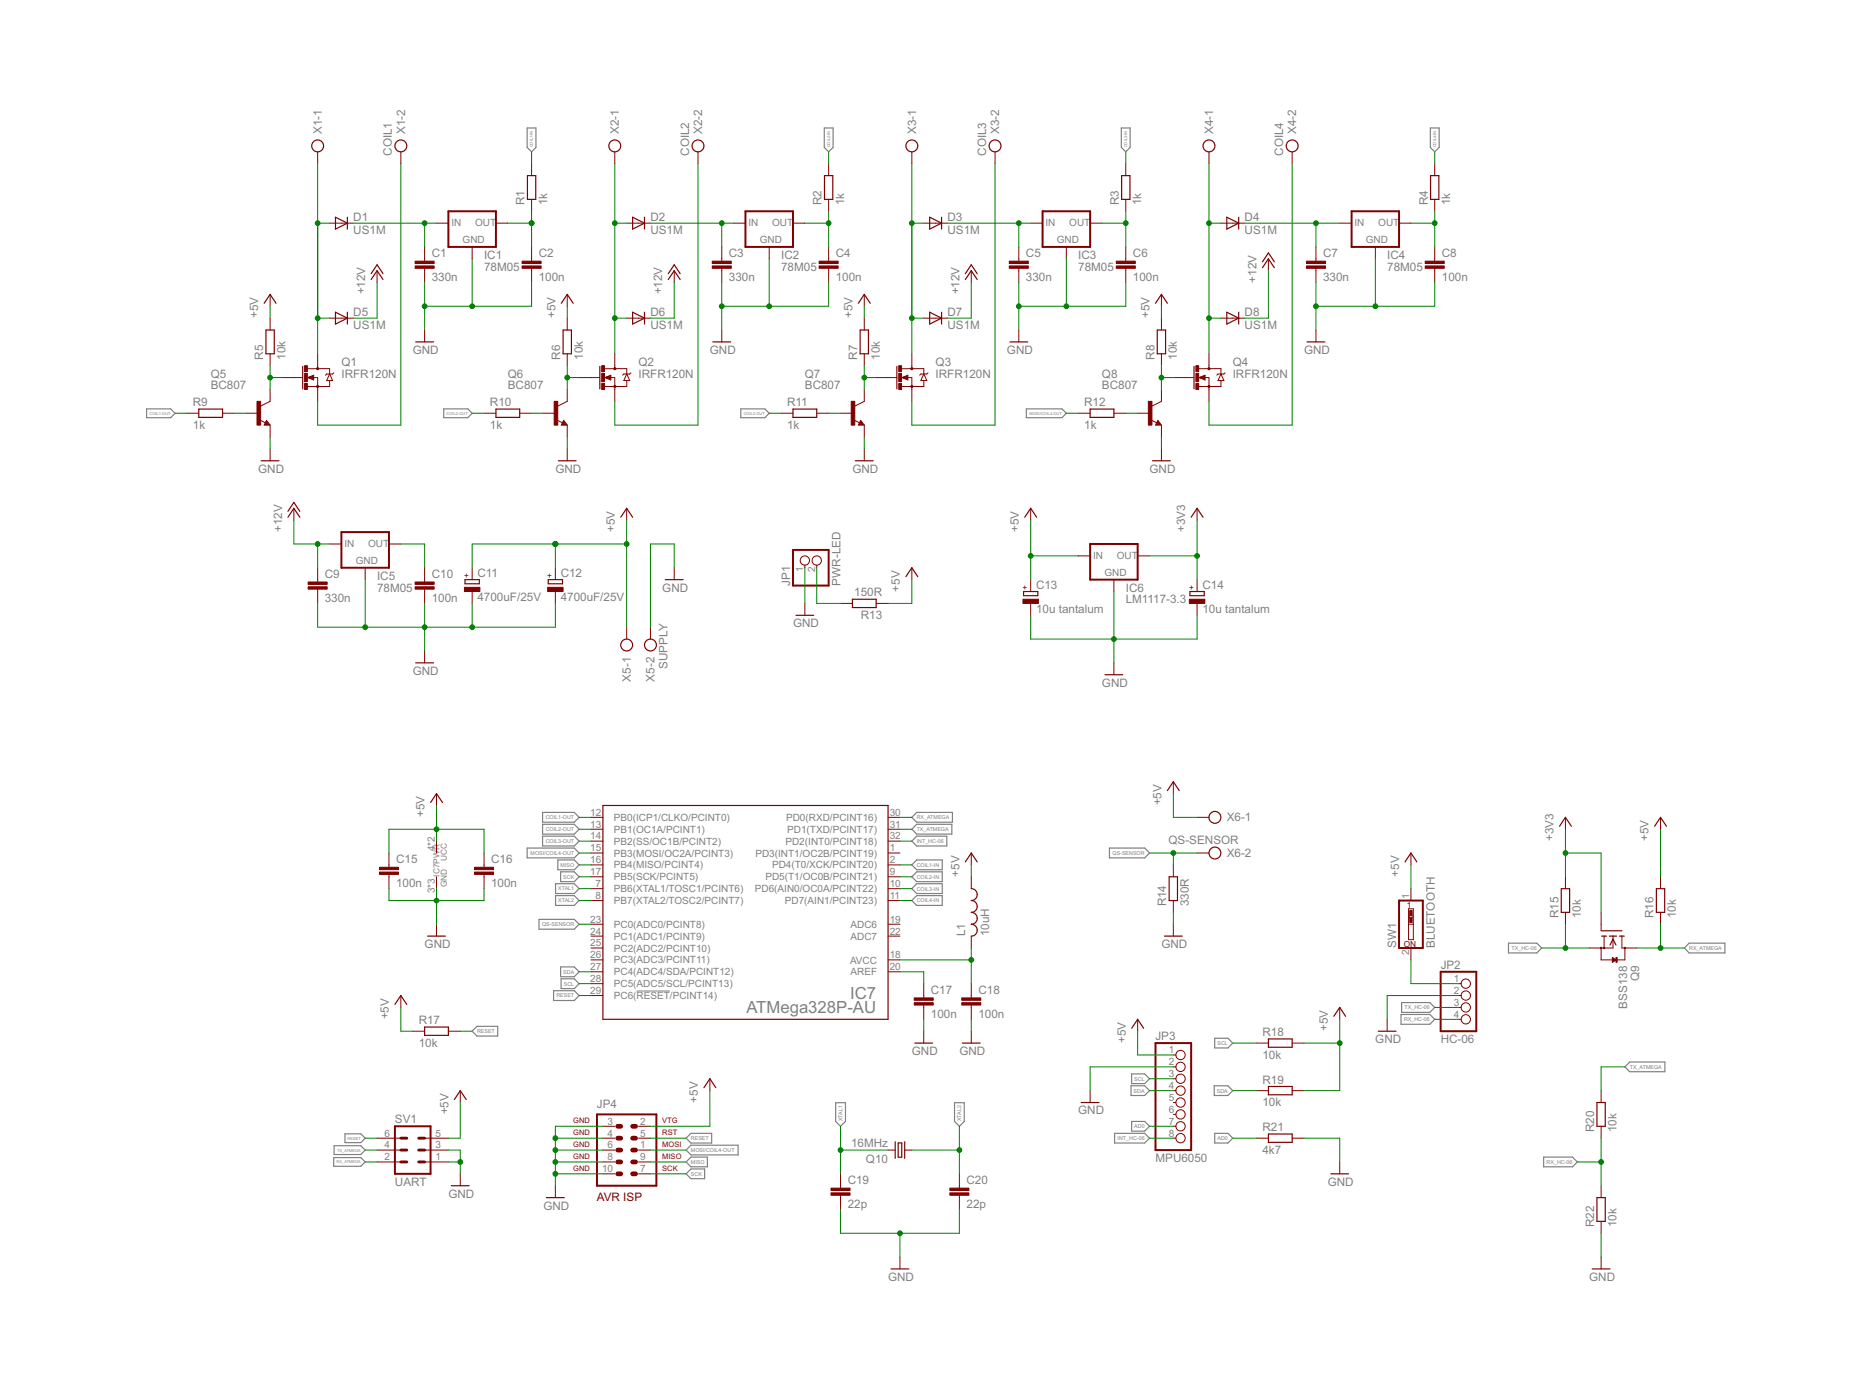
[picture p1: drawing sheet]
<svg xmlns="http://www.w3.org/2000/svg" width="400mm" height="297mm" viewBox="0 0 400 297" stroke-linecap="round" stroke-linejoin="round" font-family="sans-serif">
<path d="M136 211.8h7.2" fill="none" stroke="#808080" stroke-width=".21"/>
<g fill="none" stroke="#808080" stroke-width=".25">
<path d="M112.6 27.3h1.9v4.2l-.9 .9-1-.9zM176.1 27.3h1.9v4.2l-.9 .9-1-.9zM239.6 27.3h1.9v4.2l-.9 .9-1-.9zM305.7 27.3h1.9v4.2l-1 .9-.9-.9zM31.3 87.4h5.2l.9 .9-.9 1h-5.2zM94.8 87.4h5.2l.9 .9-.9 1h-5.2zM158.3 87.4h5.1l1 .9-1 1h-5.1zM219.3 87.4h7.6l1 .9-1 1h-7.6zM116 176.1h6.7l1.1 1.1-1.1 1h-6.7zM116 173.6h6.7l1.1 1.1-1.1 1h-6.7zM116 178.7h6.7l1.1 1-1.1 1.1h-6.7zM195.9 176.1h7.5v2.1h-7.5l-1-1z"/>
<path d="M195.9 173.6h7.6v2.1h-7.6l-1-1zM195.9 178.7h6.4v2.1h-6.4l-1-1.1zM112.6 181.2h10.1l1.1 1.1-1.1 1h-10.1zM115.2 196.5h7.5l1.1 1-1.1 1.1h-7.5zM118.7 188.8h4l1.1 1.1-1.1 1h-4zM118.7 191.4h4l1.1 1-1.1 1.1h-4zM119.2 183.8h3.5l1.1 1-1.1 1.1h-3.5zM119.8 186.3h2.9l1.1 1.1-1.1 1h-2.9zM195.9 183.8h5.5v2.1h-5.5l-1-1.1zM195.9 186.3h5.5v2.1h-5.5l-1-1zM195.9 188.8h5.5v2.1h-5.5l-1-1zM195.9 191.4h5.5v2.1h-5.5l-1-1.1z"/>
<path d="M237.1 181.2h7.5l1.1 1.1-1.1 1h-7.5zM118.3 211.7h4.4l1.1 1-1.1 1.1h-4.4zM119.8 206.6h2.9l1.1 1.1-1.1 1h-2.9zM119.9 209.2h2.8l1.1 1-1.1 1.1h-2.8zM299.4 216.8h6.2l1 1-1 1.1h-6.2zM299.5 214.2h6.1l1 1.1-1 1h-6.1zM322.4 201.5h6l1.1 1.1-1.1 1h-6zM359.9 202.6l1.1-1.1h7.6v2.1h-7.6zM100.9 220.4l1-1.1h4.5v2.1h-4.5zM178.6 235.6h2.1v4l-1.1 1.1-1-1.1zM204 235.6h2.1v4l-1.1 1.1-1-1.1zM241.7 232h2.9l1.1 1.1-1.1 1h-2.9z"/>
<path d="M241.8 239.6h2.8l1.1 1.1-1.1 1h-2.8zM241.8 229.5h2.8l1.1 1-1.1 1.1h-2.8zM259.5 232h2.9l1 1.1-1 1h-2.9zM259.6 221.9h2.8l1 1-1 1h-2.8zM347.2 228l1.1-1.1h7.5v2.1h-7.5zM71.3 247.4h5.8l.9 .9-.9 .9h-5.8zM71.4 244.8h5.7l.9 1-.9 .9h-5.7zM73.7 242.3h3.4l.9 .9-.9 1h-3.4zM146.6 243.2l1.1-1h4.4v2.1h-4.4zM146.6 245.8l1.1-1.1h10v2.1h-10zM146.6 248.3l1.1-1h3.5v2h-3.5zM146.6 250.8l1.1-1h2.9v2.1h-2.9z"/>
<path d="M238.2 242.2h6.4l1.1 1-1.1 1.1h-6.4zM259.6 242.2h2.8l1 1-1 1.1h-2.8zM329.9 247.3h6.1l1.1 1-1.1 1h-6.1z"/>
</g>
<g fill="none" stroke="#800000" stroke-width=".25">
<path d="M112.7 37.5h1.8v5.1h-1.8zM176.2 37.5h1.8v5.1h-1.8zM239.7 37.5h1.8v5.1h-1.8zM305.7 37.5h1.8v5.1h-1.8zM71.7 46.4l2.5 1.3-2.5 1.3zM74.2 46.4v2.6M79.3 59.7l1.3-1.9 1.3 1.9M79.3 58.5l1.3-1.9 1.3 1.9M135.2 46.4l2.5 1.3-2.5 1.3zM137.7 46.4v2.6M142.8 59.7l1.3-1.9 1.3 1.9M142.8 58.5l1.3-1.9 1.3 1.9"/>
<path d="M198.7 46.4l2.5 1.3-2.5 1.3zM201.2 46.4v2.6M206.3 59.7l1.3-1.9 1.2 1.9M206.3 58.5l1.3-1.9 1.2 1.9M262.2 46.4l2.5 1.3-2.5 1.3zM264.7 46.4v2.6M269.8 57.2l1.3-1.9 1.2 1.9M269.8 55.9l1.3-1.9 1.2 1.9M56.5 64.8l1.2-1.9 1.3 1.9M56.8 70.5h1.8v5.1h-1.8zM64.7 78.3v4.8M71.7 66.7l2.5 1.3-2.5 1.3z"/>
<path d="M74.2 66.7v2.6M88.8 73.1h3.8M120 64.8l1.2-1.9 1.3 1.9M120.3 70.5h1.8v5.1h-1.8zM128.2 78.3v4.8M135.2 66.7l2.5 1.3-2.5 1.3zM137.7 66.7v2.6M152.3 73.1h3.8M183.4 64.8l1.3-1.9 1.3 1.9M183.8 70.5h1.8v5.1h-1.8zM191.7 78.3v4.8M198.7 66.7l2.5 1.3-2.5 1.3z"/>
<path d="M201.2 66.7v2.6M215.8 73.1h3.8M246.9 64.8l1.3-1.9 1.3 1.9M247.3 70.5h1.8v5.1h-1.8zM255.2 78.3v4.8M262.2 66.7l2.5 1.3-2.5 1.3zM264.7 66.7v2.6M279.3 73.1h3.8M42.5 87.4h5.1v1.8h-5.1zM55.8 98.5h3.8M57 90.3l.1 .3h-.4l.3-.5 .5 .6h-.8M106 87.4h5.1v1.8h-5.1z"/>
<path d="M119.3 98.5h3.8M120.5 90.3l.1 .3h-.4l.3-.5 .5 .6h-.8M169.5 87.4h5v1.8h-5zM182.8 98.5h3.8M183.9 90.3l.2 .3h-.4l.2-.5 .5 .6h-.7M233 87.4h5v1.8h-5zM246.3 98.5h3.8M247.4 90.3l.2 .3h-.4l.2-.5 .5 .6h-.7M61.5 110.5l1.3-1.9 1.3 1.9M61.5 109.3l1.3-1.9 1.3 1.9M132.7 110.5l1.2-1.9 1.3 1.9M219 110.5l1.3-1.9 1.2 1.9"/>
<path d="M254.6 110.5l1.2-1.9 1.3 1.9M99.4 123.9h3v.9h-3zM117.2 123.9h3v.9h-3zM142.2 123.9h3.8M170.1 131.5h3.8M182.2 128.1h5v1.7h-5zM193.6 123.2l1.3-1.9 1.2 1.9M218.7 126.4h3.1v.9h-3.1zM254.3 126.4h3v.9h-3zM88.8 141.6h3.8M236.1 144.2h3.8M92 171.5l1.3-1.9 1.3 1.9"/>
<path d="M128.8 172.1h61v45.7h-61zM249.5 169l1.2-2 1.3 2M333.3 176.6l1.2-1.9 1.3 1.9M353.6 176.6l1.3-1.9 1.2 1.9M206.3 184.2l1.3-1.9 1.2 1.9M207.6 189.9a1.27 1.27 0 0 1 1.2 1.3 1.27 1.27 0 0 1-1.2 1.2 1.26 1.26 0 0 1 1.2 1.3 1.26 1.26 0 0 1-1.2 1.3 1.27 1.27 0 0 1 1.2 1.2 1.27 1.27 0 0 1-1.2 1.3 1.27 1.27 0 0 1 1.2 1.3 1.27 1.27 0 0 1-1.2 1.2M249.9 187.4h1.7v5h-1.7zM300.2 184.2l1.3-1.9 1.3 1.9M333.7 189.9h1.7v5.1h-1.7zM342.2 198.9h4.4M354 189.9h1.7v5.1h-1.7zM84.4 214.7l1.3-2 1.2 2"/>
<path d="M90.7 219.5h5.1v1.8h-5.1zM91.4 200h3.8M241.9 219.7l1.2-1.9 1.3 1.9M248.8 200h3.8M285 217.2l1.3-1.9 1.3 1.9M342.3 200h1M343.9 200h1.6M344.1 202l.6-1.3 .6 1.3M346.1 200h1M97.1 235l1.3-1.9 1.2 1.9M150.4 232.4l1.3-1.9 1.3 1.9M195.5 222.9h3.8"/>
<path d="M205.7 222.9h3.8M231.1 235.6h3.8M271.1 222h5v1.8h-5zM271.1 232.2h5v1.8h-5zM294.5 220.4h3.8M341.3 235.6h1.7v5.1h-1.7zM96.5 253.4h3.8M116.8 255.9h3.8M191.3 244v3.5M191.9 244.2h.8v3.1h-.8zM193.3 244v3.5M271.1 242.3h5v1.8h-5z"/>
<path d="M284.4 250.8h3.8M341.3 255.9h1.7v5.1h-1.7zM190.4 271.2h3.8M340.3 271.2h3.8"/>
<circle cx="67.9" cy="31.2" r="1.27"/>
<circle cx="85.7" cy="31.2" r="1.27"/>
<circle cx="131.4" cy="31.2" r="1.27"/>
<circle cx="149.2" cy="31.2" r="1.27"/>
<circle cx="194.9" cy="31.2" r="1.27"/>
<circle cx="212.6" cy="31.2" r="1.27"/>
<circle cx="258.4" cy="31.2" r="1.27"/>
<circle cx="276.1" cy="31.2" r="1.27"/>
<circle cx="133.9" cy="137.8" r="1.27"/>
<circle cx="139" cy="137.8" r="1.27"/>
<circle cx="259.6" cy="174.7" r="1.27"/>
<circle cx="259.6" cy="182.3" r="1.27"/>
<circle cx="342.2" cy="202.6" r=".13"/>
<circle cx="342.8" cy="202.6" r=".13"/>
<circle cx="347.2" cy="202.6" r=".13"/>
</g>
<g fill="none" stroke="#800000" stroke-width=".21">
<path d="M67.9 32.4v2.6M85.7 32.4v2.6M113.6 35v2.5M131.4 32.4v2.6M149.2 32.4v2.6M177.1 35v2.5M194.9 32.4v2.6M212.6 32.4v2.6M240.6 35v2.5M258.4 32.4v2.6M276.1 32.4v2.6M306.6 35v2.5"/>
<path d="M70.4 47.7h5.1M80.6 57.8v2.6M90.7 52.8v3M90.7 57.3v3.1M93.3 47.7h2.5M100.9 52.8v2.5M106 47.7h2.5M113.6 42.6v2.5M113.6 52.8v3M113.6 57.3v3.1M133.9 47.7h5.1M144.1 57.8v2.6"/>
<path d="M154.2 52.8v3M154.2 57.3v3.1M156.8 47.7h2.5M164.4 52.8v2.5M169.5 47.7h2.5M177.1 42.6v2.5M177.1 52.8v3M177.1 57.3v3.1M197.4 47.7h5.1M207.6 57.8v2.6M217.7 52.8v3M217.7 57.3v3.1"/>
<path d="M220.3 47.7h2.5M227.9 52.8v2.5M233 47.7h2.5M240.6 42.6v2.5M240.6 52.8v3M240.6 57.3v3.1M260.9 47.7h5.1M271.1 55.3v2.5M281.2 52.8v3M281.2 57.3v3.1M286.3 47.7h2.5M293.9 52.8v2.5"/>
<path d="M299 47.7h2.5M306.6 42.6v2.5M306.6 52.8v3M306.6 57.3v3.1M57.7 62.9v2.5M57.7 68v2.5M57.7 75.6v2.5M67.9 75.6v3.2M67.9 78.8h-2.3M67.9 78.8h2.5v1.1M70.4 68h5.1M70.4 79.9l.7 1.4h-1.3z"/>
<path d="M71.3 79.7l-.2 .2h-1.3l-.2 .3M90.7 70.5v2.6M121.2 62.9v2.5M121.2 68v2.5M121.2 75.6v2.5M131.4 78.8h2.5v1.1M131.4 75.6v3.2M131.4 78.8h-2.3M133.9 68h5.1M133.9 79.9l.7 1.4h-1.3zM134.8 79.7l-.2 .2h-1.3l-.2 .3M154.2 70.5v2.6"/>
<path d="M184.7 62.9v2.5M184.7 68v2.5M184.7 75.6v2.5M194.9 75.6v3.2M194.9 78.8h2.5v1.1M194.9 78.8h-2.3M197.4 68h5.1M197.4 79.9l.7 1.4h-1.3zM198.3 79.7l-.2 .2h-1.3l-.3 .3M217.7 70.5v2.6M248.2 62.9v2.5M248.2 68v2.5"/>
<path d="M248.2 75.6v2.5M258.4 75.6v3.2M258.4 78.8h2.5v1.1M258.4 78.8h-2.3M260.9 68h5.1M260.9 79.9l.7 1.4h-1.3zM261.8 79.7l-.2 .2h-1.3l-.3 .3M281.2 70.5v2.6M39.9 88.3h2.6M47.6 88.3h2.5M52.6 88.3h2.6M55.5 89.7l1.2 .7"/>
<path d="M57 89.8l.7 1h-1.2zM57.7 83.2v2.6l-2 1M57.7 90.8v2.6M57.7 95.9v2.6M60.3 80.7h4.4M65.8 80.7l1.2-.5v1zM66.9 80.7h1M67.9 80.7v5.1M70.4 81.4v1.2h-4.8M103.4 88.3h2.6M111.1 88.3h2.5M116.1 88.3h2.6"/>
<path d="M119 89.7l1.2 .7M120.5 89.8l.7 1h-1.2zM121.2 83.2v2.6l-2 1M121.2 90.8v2.6M121.2 95.9v2.6M123.8 80.7h4.3M129.3 80.7l1.2-.5v1zM130.4 80.7h1M131.4 80.7v5.1M133.9 81.4v1.2h-4.8M166.9 88.3h2.6M174.5 88.3h2.6"/>
<path d="M179.6 88.3h2.6M182.5 89.7l1.2 .7M183.9 89.8l.8 1h-1.3zM184.7 83.2v2.6l-2 1M184.7 90.8v2.6M184.7 95.9v2.6M187.2 80.7h4.4M192.7 80.7l1.3-.5v1zM193.9 80.7h1M194.9 80.7v5.1M197.4 81.4v1.2h-4.9M230.4 88.3h2.6"/>
<path d="M238 88.3h2.6M243.1 88.3h2.6M246 89.7l1.2 .7M247.4 89.8l.8 1h-1.3zM248.2 83.2v2.6l-2 1M248.2 90.8v2.6M248.2 95.9v2.6M250.7 80.7h4.4M256.2 80.7l1.3-.5v1zM257.4 80.7h.9M258.4 80.7v5.1M260.9 81.4v1.2h-4.9"/>
<path d="M62.8 108.6v2.6M70.4 116.2h2.6M83.1 116.2h2.6M133.9 108.6v2.6M220.3 108.6v2.6M230.4 118.8h2.6M243.1 118.8h2.6M255.8 108.6v2.6M67.9 121.3v3.1M67.9 125.9v3M78 121.3v2.6M90.7 121.3v3.1"/>
<path d="M90.7 125.9v3M90.7 139.1v2.5M100.9 121.3v2.6M100.9 126.4v2.5M118.7 121.3v2.6M118.7 126.4v2.5M133.9 134v2.6M139 134v2.6M144.1 121.3v2.6M172 120.8v.5M172 128.9v2.6M174.5 120.8v.5"/>
<path d="M179.6 128.9h2.6M187.2 128.9h2.6M194.9 121.3v2.6M220.3 123.9v2.5M220.3 128.9v2.6M238 123.9v2.5M255.8 123.9v2.5M255.8 128.9v2.6M238 141.6v2.6M93.3 169.6v2.5M93.3 179.7v2.6M126.3 174.7h2.5"/>
<path d="M126.3 179.7h2.5M126.3 177.2h2.5M189.8 174.7h2.5M189.8 179.7h2.5M189.8 177.2h2.5M250.7 167v2.6M255.8 174.7h2.6M334.5 174.7v2.5M354.9 174.7v2.5M83.1 182.3v3M83.1 186.9v3M93.3 187.4v2.5"/>
<path d="M93.3 197.5v2.5M103.4 182.3v3M103.4 186.9v3M126.3 182.3h2.5M126.3 187.4h2.5M126.3 192.4h2.5M126.3 189.9h2.5M126.3 184.8h2.5M126.3 197.5h2.5M189.8 182.3h2.5M189.8 187.4h2.5M189.8 192.4h2.5"/>
<path d="M189.8 189.9h2.5M189.8 184.8h2.5M189.8 197.5h2.5M207.6 182.3v2.5M207.6 187.4v2.5M250.7 184.8v2.6M250.7 192.4v2.6M250.7 197.5v2.5M255.8 182.3h2.6M301 197.5h1M301 194.2h1v6.6h-1zM301.3 195.6v.5"/>
<path d="M301.5 182.3v2.5M301.5 189.9v2.5M301.8 195.6v.5M334.5 187.4v2.5M334.5 195v2.5M342.2 195v3.8M354.9 187.4v2.5M354.9 195v2.5M85.7 212.7v2.6M126.3 210.2h2.5M126.3 212.7h2.5M126.3 202.6h2.5"/>
<path d="M126.3 205.1h2.5M126.3 207.7h2.5M126.3 200h2.5M189.8 205.1h2.5M189.8 207.7h2.5M189.8 200h2.5M197.4 210.2v3.1M197.4 214.8v3M207.6 200v2.6M207.6 210.2v3.1M207.6 214.8v3M243.1 217.8v2.6"/>
<path d="M286.3 215.3v2.5M296.4 217.8v2.6M301.5 202.6v2.5M311.7 210.2h.6M311.7 212.7h.6M311.7 215.3h.6M311.7 217.8h.6M342.2 202.6v2.5h5v-2.5M342.8 200v2.6M344.6 204.6l.7 .5-.7 .5zM344.6 205.5h.1M344.6 205.4h.3"/>
<path d="M344.6 205.3h.5M344.6 205.2h.7M344.6 205.1h.6M344.6 204.9h.4M344.6 204.8h.2M344.6 204.7h.1M344.7 200v2.6h-5.1M346.6 200v2.6h3.2M88.2 220.4h2.5M95.8 220.4h2.6M98.4 233.1v2.5M151.7 230.5v2.6"/>
<path d="M197.4 220.4v2.5M207.6 220.4v2.5M233 233.1v2.5M250.7 225.4h.6M250.7 228h.6M250.7 230.5h.6M250.7 233.1h.6M250.7 235.6h.6M250.7 238.1h.6M268.5 233.1h2.6M268.5 222.9h2.6M276.1 233.1h2.6"/>
<path d="M276.1 222.9h2.6M342.2 233.1v2.5M80.6 248.3h5.1M80.6 245.8h5.1M80.6 243.2h5.1M90.7 248.3h5.1M90.7 245.8h5.1M90.7 243.2h5.1M98.4 250.8v2.6M118.7 253.4v2.5M128.8 250.8h2.6M128.8 248.3h2.6"/>
<path d="M128.8 245.8h2.6M128.8 240.7h2.6M128.8 243.2h2.6M136.5 250.8h2.5M136.5 248.3h2.5M136.5 245.8h2.5M136.5 240.7h2.5M136.5 243.2h2.5M179.6 250.8v3.1M179.6 255.4v3.1M189.8 245.8h1.5M193.3 245.8h1.6"/>
<path d="M205 250.8v3.1M205 255.4v3.1M250.7 240.7h.6M250.7 243.2h.6M268.5 243.2h2.6M276.1 243.2h2.6M286.3 248.3v2.5M342.2 240.7v2.5M342.2 253.4v2.5M192.3 268.6v2.6M342.2 261v2.5M342.2 268.6v2.6"/>
<circle cx="172" cy="119.8" r=".99"/>
<circle cx="174.5" cy="119.8" r=".99"/>
<circle cx="313.2" cy="210.2" r=".99"/>
<circle cx="313.2" cy="212.7" r=".99"/>
<circle cx="313.2" cy="217.8" r=".99"/>
<circle cx="313.2" cy="215.3" r=".99"/>
<circle cx="252.3" cy="228" r=".99"/>
<circle cx="252.3" cy="233.1" r=".99"/>
<circle cx="252.3" cy="225.4" r=".99"/>
<circle cx="252.3" cy="230.5" r=".99"/>
<circle cx="252.3" cy="235.6" r=".99"/>
<circle cx="252.3" cy="238.1" r=".99"/>
<circle cx="252.3" cy="240.7" r=".99"/>
<circle cx="252.3" cy="243.2" r=".99"/>
</g>
<g fill="#800000" stroke="#800000" stroke-width=".21">
<path d="M117 125.5h3.3v.9h-3.3z"/>
<path d="M99.3 125.5h3.3v.9h-3.3z"/>
<path d="M345.3 204.6h.3v1h-.3z"/>
<path d="M279.2 56.8h4.1v.5h-4.1z"/>
<path d="M279.2 55.8h4.1v.5h-4.1z"/>
<path d="M304.6 56.8h4v.5h-4z"/>
<path d="M304.6 55.8h4v.5h-4z"/>
<path d="M215.7 56.8h4.1v.5h-4.1z"/>
<path d="M215.7 55.8h4.1v.5h-4.1z"/>
<path d="M238.5 56.8h4.1v.5h-4.1z"/>
<path d="M238.5 55.8h4.1v.5h-4.1z"/>
<path d="M175 56.8h4.1v.5h-4.1z"/>
<path d="M175 55.8h4.1v.5h-4.1z"/>
<path d="M152.2 56.8h4.1v.5h-4.1z"/>
<path d="M152.2 55.8h4.1v.5h-4.1z"/>
<path d="M111.6 56.8h4v.5h-4z"/>
<path d="M111.6 55.8h4v.5h-4z"/>
<path d="M88.7 56.8h4.1v.5h-4.1z"/>
<path d="M88.7 55.8h4.1v.5h-4.1z"/>
<path d="M177.6 254.9h4.1v.5h-4.1z"/>
<path d="M177.6 253.9h4.1v.5h-4.1z"/>
<path d="M203 254.9h4.1v.5h-4.1z"/>
<path d="M203 253.9h4.1v.5h-4.1z"/>
<path d="M218.6 128.1h3.3v.8h-3.3z"/>
<path d="M254.2 128.1h3.3v.8h-3.3z"/>
<path d="M195.4 214.3h4v.5h-4z"/>
<path d="M195.4 213.3h4v.5h-4z"/>
<path d="M81.1 186.4h4.1v.5h-4.1z"/>
<path d="M81.1 185.3h4.1v.5h-4.1z"/>
<path d="M101.4 186.4h4.1v.5h-4.1z"/>
<path d="M101.4 185.3h4.1v.5h-4.1z"/>
<path d="M205.5 214.3h4.1v.5h-4.1z"/>
<path d="M205.5 213.3h4.1v.5h-4.1z"/>
<path d="M65.1 82h.6v1.2h-.6z"/>
<path d="M65.1 78.1h.6v1.3h-.6z"/>
<path d="M65.1 79.8h.6v1.8h-.6z"/>
<path d="M128.6 82h.6v1.2h-.6z"/>
<path d="M128.6 78.1h.6v1.3h-.6z"/>
<path d="M128.6 79.8h.6v1.8h-.6z"/>
<path d="M192.1 82h.6v1.2h-.6z"/>
<path d="M192.1 78.1h.6v1.3h-.6z"/>
<path d="M192.1 79.8h.6v1.8h-.6z"/>
<path d="M255.6 82h.6v1.2h-.6z"/>
<path d="M255.6 78.1h.6v1.3h-.6z"/>
<path d="M255.6 79.8h.6v1.8h-.6z"/>
<path d="M54.9 85.8h.8v5h-.8z"/>
<path d="M118.4 85.8h.8v5h-.8z"/>
<path d="M181.9 85.8h.8v5h-.8z"/>
<path d="M245.4 85.8h.8v5h-.8z"/>
<path d="M301.3 196.1h.5v1h-.5z"/>
<path d="M301.3 194.6h.5v1h-.5z"/>
<path d="M88.7 125.4h4.1v.5h-4.1z"/>
<path d="M88.7 124.4h4.1v.5h-4.1z"/>
<path d="M65.8 125.4h4.1v.5h-4.1z"/>
<path d="M65.8 124.4h4.1v.5h-4.1z"/>
</g>
<g fill="none" stroke="#800000" stroke-width=".42">
<path d="M95.8 45.1h10.2v7.7h-10.2zM159.3 45.1h10.2v7.7h-10.2zM222.8 45.1h10.2v7.7h-10.2zM288.8 45.1h10.2v7.7h-10.2zM73 113.7h10.1v7.6h-10.1zM169.5 117.5h7.6v7.6h-7.6zM233 116.2h10.1v7.7h-10.1zM299 192.4h5.1v10.2h-5.1zM307.9 207.7h7.6v12.7h-7.6zM127.6 238.1h12.7v15.3h-12.7zM246.9 222.9h7.7v22.9h-7.7zM84.4 240.7h7.6v10.1h-7.6z"/>
<circle cx="67.9" cy="78.8" r=".13"/>
<circle cx="131.4" cy="78.8" r=".13"/>
<circle cx="194.9" cy="78.8" r=".13"/>
<circle cx="258.4" cy="78.8" r=".13"/>
<circle cx="67.9" cy="82.6" r=".13"/>
<circle cx="131.4" cy="82.6" r=".13"/>
<circle cx="194.9" cy="82.6" r=".13"/>
<circle cx="258.4" cy="82.6" r=".13"/>
</g>
<path d="M132 240.7h.7M132 243.2h.7M132 245.8h.7M132 248.3h.7M132 250.8h.7M135.2 240.7h.6M135.2 243.2h.6M135.2 245.8h.6M135.2 248.3h.6M135.2 250.8h.6" fill="none" stroke="#800000" stroke-width="1"/>
<path d="M66.9 80.4l-.9 .3 .9 .2v-.2h-.2M130.4 80.4l-.9 .3 .9 .2v-.2h-.2M193.9 80.4l-.9 .3 .9 .2v-.2h-.3M257.4 80.4l-.9 .3 .9 .2v-.2h-.3" fill="none" stroke="#800000" stroke-width=".32"/>
<path d="M85.7 243.2h1.2M85.7 245.8h1.2M85.7 248.3h1.2M89.5 243.2h1.2M89.5 245.8h1.2M89.5 248.3h1.2" fill="none" stroke="#800000" stroke-width=".61"/>
<g fill="none" stroke="#008000" stroke-width=".21">
<path d="M67.9 35v40.6M85.7 35v55.8h-17.8v-5M113.6 32.4v2.6M131.4 35v40.6M149.2 35v55.8h-17.8v-5M177.1 32.4v2.6M194.9 35v40.6M212.6 35v55.8h-17.7v-5M240.6 32.4v2.6M258.4 35v40.6M276.1 35v55.8h-17.7v-5M306.6 32.4v2.6"/>
<path d="M67.9 47.7h2.5M75.5 47.7h17.8M90.7 47.7v5.1M100.9 55.3v10.1M108.5 47.7h5.1M113.6 45.1v7.7M131.4 47.7h2.5M139 47.7h17.8M154.2 47.7v5.1M164.4 55.3v10.1M172 47.7h5.1M177.1 45.1v7.7"/>
<path d="M194.9 47.7h2.5M202.5 47.7h17.8M217.7 47.7v5.1M227.9 55.3v10.1M235.5 47.7h5.1M240.6 45.1v7.7M258.4 47.7h2.5M266 47.7h20.3M271.1 57.8v10.2h-5.1M281.2 47.7v5.1M293.9 55.3v10.1M301.5 47.7h5.1"/>
<path d="M306.6 45.1v7.7M57.7 65.4v2.6M57.7 78.1v5.1M67.9 68h2.5M80.6 60.4v7.6h-5.1M90.7 60.4v10.1M113.6 60.4v5h-22.9M121.2 65.4v2.6M121.2 78.1v5.1M131.4 68h2.5M144.1 60.4v7.6h-5.1M154.2 60.4v10.1"/>
<path d="M177.1 60.4v5h-22.9M184.7 65.4v2.6M184.7 78.1v5.1M194.9 68h2.5M207.6 60.4v7.6h-5.1M217.7 60.4v10.1M240.6 60.4v5h-22.9M248.2 65.4v2.6M248.2 78.1v5.1M258.4 68h2.5M281.2 60.4v10.1M306.6 60.4v5h-25.4"/>
<path d="M37.4 88.3h2.5M50.1 88.3h2.5M57.7 93.4v2.5M57.7 80.7h2.6M100.9 88.3h2.5M113.6 88.3h2.5M121.2 93.4v2.5M121.2 80.7h2.6M164.4 88.3h2.5M177.1 88.3h2.5M184.7 93.4v2.5M184.7 80.7h2.5"/>
<path d="M227.9 88.3h2.5M240.6 88.3h2.5M248.2 93.4v2.5M248.2 80.7h2.5M62.8 111.2v5h7.6M67.9 116.2v5.1M85.7 116.2h5v5.1M118.7 116.2v5.1M133.9 116.2h-33v5.1M133.9 111.2v22.8M220.3 111.2v12.7M220.3 118.8h10.1"/>
<path d="M245.7 118.8h10.1M255.8 111.2v12.7M67.9 128.9v5.1h50.8v-5.1M78 123.9v10.1M90.7 128.9v10.2M100.9 128.9v5.1M144.1 121.3v-5.1h-5.1v17.8M172 121.3v7.6M174.5 121.3v7.6h5.1M194.9 123.9v5h-5.1M220.3 131.5v5.1h35.5v-5.1M238 126.4v15.2"/>
<path d="M93.3 172.1v7.6M123.8 177.2h2.5M123.8 174.7h2.5M123.8 179.7h2.5M192.3 177.2h2.6M192.3 174.7h2.6M192.3 179.7h2.6M250.7 169.6v5.1h5.1M334.5 177.2v10.2M354.9 177.2v10.2M83.1 182.3v-5.1h20.3v5.1M83.1 189.9v2.5h20.3v-2.5"/>
<path d="M93.3 189.9v7.6M123.8 182.3h2.5M123.8 184.8h2.5M123.8 187.4h2.5M123.8 189.9h2.5M123.8 192.4h2.5M123.8 197.5h2.5M192.3 184.8h2.6M192.3 187.4h2.6M192.3 189.9h2.6M192.3 192.4h2.6M207.6 184.8v2.6"/>
<path d="M245.7 182.3h10.1M250.7 182.3v2.5M250.7 195v2.5M301.5 184.8v5.1M334.5 182.3h7.7v12.7M334.5 197.5v5.1M354.9 197.5v5.1M85.7 215.3v5.1h2.5M123.8 212.7h2.5M123.8 210.2h2.5M123.8 207.7h2.5M192.3 207.7h5.1v2.5"/>
<path d="M192.3 205.1h15.3M197.4 217.8v2.6M207.6 202.6v7.6M207.6 217.8v2.6M286.3 217.8v15.3h-7.6M301.5 205.1v5.1h10.2M306.6 217.8h5.1M306.6 215.3h5.1M311.7 212.7h-15.3v5.1M329.5 202.6h10.1M349.8 202.6h10.1M98.4 235.6v7.6h-2.6"/>
<path d="M98.4 220.4h2.5M151.7 233.1v7.6h-12.7M243.1 220.4v5h7.6M245.7 233.1h5M245.7 230.5h5M250.7 228h-17.7v5.1M263.4 222.9h5.1M263.4 233.1h5.1M278.7 222.9h7.6M347.2 228h-5v5.1M78 245.8h2.6M78 243.2h2.6"/>
<path d="M78 248.3h2.6M95.8 245.8h2.6v5M95.8 248.3h2.6M118.7 245.8h10.1M118.7 243.2h10.1M118.7 248.3h10.1M118.7 250.8h10.1M128.8 240.7h-10.1v12.7M139 245.8h7.6M139 243.2h7.6M139 248.3h7.6M139 250.8h7.6"/>
<path d="M179.6 245.8h10.2M179.6 240.7v10.1M179.6 258.5v5h25.4v-5M194.9 245.8h10.1M205 240.7v10.1M245.7 243.2h5M245.7 240.7h5M263.4 243.2h5.1M278.7 243.2h7.6v5.1M337.1 248.3h5.1M342.2 243.2v10.2M192.3 263.5v5.1"/>
<path d="M342.2 263.5v5.1"/>
</g>
<g fill="#008000" stroke="#008000" stroke-width=".21">
<circle cx="258.4" cy="47.7" r=".51"/>
<circle cx="258.4" cy="68" r=".51"/>
<circle cx="67.9" cy="47.7" r=".51"/>
<circle cx="67.9" cy="68" r=".51"/>
<circle cx="131.4" cy="47.7" r=".51"/>
<circle cx="131.4" cy="68" r=".51"/>
<circle cx="194.9" cy="47.7" r=".51"/>
<circle cx="194.9" cy="68" r=".51"/>
<circle cx="113.6" cy="47.7" r=".51"/>
<circle cx="177.1" cy="47.7" r=".51"/>
<circle cx="306.6" cy="47.7" r=".51"/>
<circle cx="354.9" cy="202.6" r=".51"/>
<circle cx="118.7" cy="116.2" r=".51"/>
<circle cx="133.9" cy="116.2" r=".51"/>
<circle cx="93.3" cy="177.2" r=".51"/>
<circle cx="286.3" cy="222.9" r=".51"/>
<circle cx="220.3" cy="118.8" r=".51"/>
<circle cx="342.2" cy="248.3" r=".51"/>
<circle cx="334.5" cy="202.6" r=".51"/>
<circle cx="179.6" cy="245.8" r=".51"/>
<circle cx="205" cy="245.8" r=".51"/>
<circle cx="250.7" cy="182.3" r=".51"/>
<circle cx="334.5" cy="182.3" r=".51"/>
<circle cx="255.8" cy="118.8" r=".51"/>
<circle cx="93.3" cy="192.4" r=".51"/>
<circle cx="118.7" cy="243.2" r=".51"/>
<circle cx="118.7" cy="245.8" r=".51"/>
<circle cx="118.7" cy="248.3" r=".51"/>
<circle cx="118.7" cy="250.8" r=".51"/>
<circle cx="238" cy="136.6" r=".51"/>
<circle cx="192.3" cy="263.5" r=".51"/>
<circle cx="100.9" cy="65.4" r=".51"/>
<circle cx="90.7" cy="65.4" r=".51"/>
<circle cx="164.4" cy="65.4" r=".51"/>
<circle cx="154.2" cy="65.4" r=".51"/>
<circle cx="227.9" cy="65.4" r=".51"/>
<circle cx="217.7" cy="65.4" r=".51"/>
<circle cx="293.9" cy="65.4" r=".51"/>
<circle cx="281.2" cy="65.4" r=".51"/>
<circle cx="98.4" cy="248.3" r=".51"/>
<circle cx="78" cy="134" r=".51"/>
<circle cx="90.7" cy="134" r=".51"/>
<circle cx="100.9" cy="134" r=".51"/>
<circle cx="207.6" cy="205.1" r=".51"/>
<circle cx="57.7" cy="80.7" r=".51"/>
<circle cx="121.2" cy="80.7" r=".51"/>
<circle cx="184.7" cy="80.7" r=".51"/>
<circle cx="248.2" cy="80.7" r=".51"/>
<circle cx="240.6" cy="47.7" r=".51"/>
<circle cx="90.7" cy="47.7" r=".51"/>
<circle cx="154.2" cy="47.7" r=".51"/>
<circle cx="217.7" cy="47.7" r=".51"/>
<circle cx="281.2" cy="47.7" r=".51"/>
<circle cx="67.9" cy="116.2" r=".51"/>
</g>
<g font-size="3.6" fill="#808080">
<text x="181.7" y="213.4">IC7</text>
<text x="159.5" y="216.6">ATMega328P-AU</text>
</g>
<g font-size="2.5" fill="#808080">
<text x="68.8" y="28.6" transform="rotate(-90 68.8 28.6)">X1-1</text>
<text x="86.6" y="28.6" transform="rotate(-90 86.6 28.6)">X1-2</text>
<text x="132.3" y="28.6" transform="rotate(-90 132.3 28.6)">X2-1</text>
<text x="150" y="28.6" transform="rotate(-90 150 28.6)">X2-2</text>
<text x="195.8" y="28.6" transform="rotate(-90 195.8 28.6)">X3-1</text>
<text x="213.5" y="28.6" transform="rotate(-90 213.5 28.6)">X3-2</text>
<text x="259.2" y="28.6" transform="rotate(-90 259.2 28.6)">X4-1</text>
<text x="277" y="28.6" transform="rotate(-90 277 28.6)">X4-2</text>
<text x="83.8" y="33.3" transform="rotate(-90 83.8 33.3)">COIL1</text>
<text x="147.2" y="33.3" transform="rotate(-90 147.2 33.3)">COIL2</text>
<text x="210.7" y="33.3" transform="rotate(-90 210.7 33.3)">COIL3</text>
<text x="274.2" y="33.3" transform="rotate(-90 274.2 33.3)">COIL4</text>
<text x="75.5" y="47.2">D1</text>
<text x="112.1" y="43.9" transform="rotate(-90 112.1 43.9)">R1</text>
<text x="116.9" y="43.9" transform="rotate(-90 116.9 43.9)">1k</text>
<text x="139" y="47.2">D2</text>
<text x="175.6" y="43.9" transform="rotate(-90 175.6 43.9)">R2</text>
<text x="180.4" y="43.9" transform="rotate(-90 180.4 43.9)">1k</text>
<text x="202.5" y="47.2">D3</text>
<text x="239.1" y="43.9" transform="rotate(-90 239.1 43.9)">R3</text>
<text x="243.9" y="43.9" transform="rotate(-90 243.9 43.9)">1k</text>
<text x="266" y="47.2">D4</text>
<text x="305.1" y="43.9" transform="rotate(-90 305.1 43.9)">R4</text>
<text x="309.9" y="43.9" transform="rotate(-90 309.9 43.9)">1k</text>
<text x="75.5" y="50">US1M</text>
<text x="139" y="50">US1M</text>
<text x="202.5" y="50">US1M</text>
<text x="266" y="50">US1M</text>
<text x="92.3" y="60">330n</text>
<text x="92.3" y="54.9">C1</text>
<text x="103.4" y="57.8">78M05</text>
<text x="103.4" y="55.3">IC1</text>
<text x="115.1" y="60">100n</text>
<text x="115.1" y="54.9">C2</text>
<text x="155.8" y="60">330n</text>
<text x="155.8" y="54.9">C3</text>
<text x="166.9" y="57.8">78M05</text>
<text x="166.9" y="55.3">IC2</text>
<text x="178.6" y="60">100n</text>
<text x="178.6" y="54.9">C4</text>
<text x="219.2" y="60">330n</text>
<text x="219.2" y="54.9">C5</text>
<text x="230.4" y="57.8">78M05</text>
<text x="230.4" y="55.3">IC3</text>
<text x="242.1" y="60">100n</text>
<text x="242.1" y="54.9">C6</text>
<text x="282.7" y="60">330n</text>
<text x="282.7" y="54.9">C7</text>
<text x="296.4" y="57.8">78M05</text>
<text x="296.4" y="55.3">IC4</text>
<text x="308.1" y="60">100n</text>
<text x="308.1" y="54.9">C8</text>
<text x="78" y="62.9" transform="rotate(-90 78 62.9)">+12V</text>
<text x="141.5" y="62.9" transform="rotate(-90 141.5 62.9)">+12V</text>
<text x="205" y="62.9" transform="rotate(-90 205 62.9)">+12V</text>
<text x="268.5" y="60.4" transform="rotate(-90 268.5 60.4)">+12V</text>
<text x="55.2" y="68" transform="rotate(-90 55.2 68)">+5V</text>
<text x="75.5" y="70.3">US1M</text>
<text x="75.5" y="67.5">D5</text>
<text x="118.7" y="68" transform="rotate(-90 118.7 68)">+5V</text>
<text x="139" y="70.3">US1M</text>
<text x="139" y="67.5">D6</text>
<text x="182.2" y="68" transform="rotate(-90 182.2 68)">+5V</text>
<text x="202.5" y="70.3">US1M</text>
<text x="202.5" y="67.5">D7</text>
<text x="245.7" y="68" transform="rotate(-90 245.7 68)">+5V</text>
<text x="266" y="70.3">US1M</text>
<text x="266" y="67.5">D8</text>
<text x="56.2" y="76.9" transform="rotate(-90 56.2 76.9)">R5</text>
<text x="61" y="76.9" transform="rotate(-90 61 76.9)">10k</text>
<text x="88.2" y="75.6">GND</text>
<text x="119.7" y="76.9" transform="rotate(-90 119.7 76.9)">R6</text>
<text x="124.5" y="76.9" transform="rotate(-90 124.5 76.9)">10k</text>
<text x="151.7" y="75.6">GND</text>
<text x="183.2" y="76.9" transform="rotate(-90 183.2 76.9)">R7</text>
<text x="188" y="76.9" transform="rotate(-90 188 76.9)">10k</text>
<text x="215.2" y="75.6">GND</text>
<text x="246.7" y="76.9" transform="rotate(-90 246.7 76.9)">R8</text>
<text x="251.5" y="76.9" transform="rotate(-90 251.5 76.9)">10k</text>
<text x="278.7" y="75.6">GND</text>
<text x="45" y="83.2">BC807</text>
<text x="45" y="80.7">Q5</text>
<text x="73" y="80.7">IRFR120N</text>
<text x="73" y="78.2">Q1</text>
<text x="108.5" y="83.2">BC807</text>
<text x="108.5" y="80.7">Q6</text>
<text x="136.5" y="80.7">IRFR120N</text>
<text x="136.5" y="78.2">Q2</text>
<text x="172" y="83.2">BC807</text>
<text x="172" y="80.7">Q7</text>
<text x="199.9" y="80.7">IRFR120N</text>
<text x="199.9" y="78.2">Q3</text>
<text x="235.5" y="83.2">BC807</text>
<text x="235.5" y="80.7">Q8</text>
<text x="263.4" y="80.7">IRFR120N</text>
<text x="263.4" y="78.2">Q4</text>
<text x="41.2" y="86.8">R9</text>
<text x="104.7" y="86.8">R10</text>
<text x="168.2" y="86.8">R11</text>
<text x="231.7" y="86.8">R12</text>
<text x="41.2" y="91.6">1k</text>
<text x="104.7" y="91.6">1k</text>
<text x="168.2" y="91.6">1k</text>
<text x="231.7" y="91.6">1k</text>
<text x="55.2" y="101">GND</text>
<text x="118.7" y="101">GND</text>
<text x="182.2" y="101">GND</text>
<text x="245.7" y="101">GND</text>
<text x="60.3" y="113.7" transform="rotate(-90 60.3 113.7)">+12V</text>
<text x="131.4" y="113.7" transform="rotate(-90 131.4 113.7)">+5V</text>
<text x="217.7" y="113.7" transform="rotate(-90 217.7 113.7)">+5V</text>
<text x="253.3" y="113.7" transform="rotate(-90 253.3 113.7)">+3V3</text>
<text x="69.4" y="123.5">C9</text>
<text x="80.6" y="123.9">IC5</text>
<text x="92.3" y="123.5">C10</text>
<text x="102" y="123.4">C11</text>
<text x="119.8" y="123.4">C12</text>
<text x="168.8" y="125.1" transform="rotate(-90 168.8 125.1)">JP1</text>
<text x="179.6" y="125.1" transform="rotate(-90 179.6 125.1)">PWR-LED</text>
<text x="221.4" y="125.9">C13</text>
<text x="257" y="125.9">C14</text>
<text x="69.4" y="128.6">330n</text>
<text x="80.6" y="126.4">78M05</text>
<text x="92.3" y="128.6">100n</text>
<text x="102" y="128.5">4700uF/25V</text>
<text x="119.8" y="128.5">4700uF/25V</text>
<text x="141.5" y="126.4">GND</text>
<text x="182.5" y="127.4">150R</text>
<text x="192.3" y="126.4" transform="rotate(-90 192.3 126.4)">+5V</text>
<text x="221.4" y="131">10u tantalum</text>
<text x="240.6" y="128.9">LM1117-3.3</text>
<text x="240.6" y="126.4">IC6</text>
<text x="257" y="131">10u tantalum</text>
<text x="169.5" y="134">GND</text>
<text x="183.9" y="132.2">R13</text>
<text x="142.7" y="142.9" transform="rotate(-90 142.7 142.9)">SUPPLY</text>
<text x="88.2" y="144.2">GND</text>
<text x="134.8" y="145.6" transform="rotate(-90 134.8 145.6)">X5-1</text>
<text x="139.9" y="145.6" transform="rotate(-90 139.9 145.6)">X5-2</text>
<text x="235.5" y="146.7">GND</text>
<text x="248.2" y="172.1" transform="rotate(-90 248.2 172.1)">+5V</text>
<text x="90.7" y="174.7" transform="rotate(-90 90.7 174.7)">+5V</text>
<text x="262.2" y="175.5">X6-1</text>
<text x="332" y="179.7" transform="rotate(-90 332 179.7)">+3V3</text>
<text x="352.3" y="179.7" transform="rotate(-90 352.3 179.7)">+5V</text>
<text x="84.6" y="184.4">C15</text>
<text x="105" y="184.4">C16</text>
<text x="249.7" y="180.4">QS-SENSOR</text>
<text x="262.2" y="183.2">X6-2</text>
<text x="84.6" y="189.5">100n</text>
<text x="105" y="189.5">100n</text>
<text x="205" y="187.4" transform="rotate(-90 205 187.4)">+5V</text>
<text x="299" y="187.4" transform="rotate(-90 299 187.4)">+5V</text>
<text x="249.2" y="193.7" transform="rotate(-90 249.2 193.7)">R14</text>
<text x="254" y="193.7" transform="rotate(-90 254 193.7)">330R</text>
<text x="333" y="196.2" transform="rotate(-90 333 196.2)">R15</text>
<text x="337.8" y="196.2" transform="rotate(-90 337.8 196.2)">10k</text>
<text x="353.4" y="196.2" transform="rotate(-90 353.4 196.2)">R16</text>
<text x="358.2" y="196.2" transform="rotate(-90 358.2 196.2)">10k</text>
<text x="90.7" y="202.6">GND</text>
<text x="206.3" y="200.1" transform="rotate(-90 206.3 200.1)">L1</text>
<text x="211.4" y="200.1" transform="rotate(-90 211.4 200.1)">10uH</text>
<text x="248.2" y="202.6">GND</text>
<text x="298.4" y="202.6" transform="rotate(-90 298.4 202.6)">SW1</text>
<text x="306.6" y="202.6" transform="rotate(-90 306.6 202.6)">BLUETOOTH</text>
<text x="307.9" y="207">JP2</text>
<text x="350.3" y="209.7" transform="rotate(-90 350.3 209.7)">Q9</text>
<text x="198.9" y="212.4">C17</text>
<text x="209.1" y="212.4">C18</text>
<text x="347.7" y="215.6" transform="rotate(-90 347.7 215.6)">BSS138</text>
<text x="83.1" y="217.8" transform="rotate(-90 83.1 217.8)">+5V</text>
<text x="89.5" y="218.9">R17</text>
<text x="198.9" y="217.5">100n</text>
<text x="209.1" y="217.5">100n</text>
<text x="269.8" y="221.4">R18</text>
<text x="283.8" y="220.4" transform="rotate(-90 283.8 220.4)">+5V</text>
<text x="89.5" y="223.7">10k</text>
<text x="194.9" y="225.5">GND</text>
<text x="205" y="225.5">GND</text>
<text x="240.6" y="222.9" transform="rotate(-90 240.6 222.9)">+5V</text>
<text x="246.9" y="222.3">JP3</text>
<text x="269.8" y="226.2">10k</text>
<text x="293.9" y="222.9">GND</text>
<text x="307.9" y="222.9">HC-06</text>
<text x="269.8" y="231.6">R19</text>
<text x="84.4" y="239.9">SV1</text>
<text x="95.8" y="238.1" transform="rotate(-90 95.8 238.1)">+5V</text>
<text x="127.6" y="236.9">JP4</text>
<text x="149.2" y="235.6" transform="rotate(-90 149.2 235.6)">+5V</text>
<text x="230.4" y="238.1">GND</text>
<text x="269.8" y="236.4">10k</text>
<text x="181.9" y="245">16MHz</text>
<text x="269.8" y="241.7">R21</text>
<text x="340.7" y="242" transform="rotate(-90 340.7 242)">R20</text>
<text x="345.5" y="242" transform="rotate(-90 345.5 242)">10k</text>
<text x="185.1" y="248.6">Q10</text>
<text x="246.9" y="248.3">MPU6050</text>
<text x="269.8" y="246.5">4k7</text>
<text x="84.4" y="253.4">UART</text>
<text x="95.8" y="255.9">GND</text>
<text x="181.2" y="253">C19</text>
<text x="206.5" y="253">C20</text>
<text x="283.8" y="253.4">GND</text>
<text x="116.1" y="258.5">GND</text>
<text x="181.2" y="258.1">22p</text>
<text x="206.5" y="258.1">22p</text>
<text x="340.7" y="262.3" transform="rotate(-90 340.7 262.3)">R22</text>
<text x="345.5" y="262.3" transform="rotate(-90 345.5 262.3)">10k</text>
<text x="189.8" y="273.7">GND</text>
<text x="339.6" y="273.7">GND</text>
</g>
<text font-size="2.5" fill="#800000" x="127.6" y="256.6">AVR ISP</text>
<g font-size="2.1" fill="#808080">
<text x="96.5" y="48.3">IN</text>
<text x="98.9" y="52">GND</text>
<text x="101.5" y="48.3">OUT</text>
<text x="159.9" y="48.3">IN</text>
<text x="162.4" y="52">GND</text>
<text x="165" y="48.3">OUT</text>
<text x="223.4" y="48.3">IN</text>
<text x="225.8" y="52">GND</text>
<text x="228.5" y="48.3">OUT</text>
<text x="289.5" y="48.3">IN</text>
<text x="291.9" y="52">GND</text>
<text x="294.5" y="48.3">OUT</text>
<text x="73.6" y="116.9">IN</text>
<text x="78.7" y="116.9">OUT</text>
<text x="233.6" y="119.4">IN</text>
<text x="238.7" y="119.4">OUT</text>
<text x="76" y="120.6">GND</text>
<text x="171.7" y="122.3" transform="rotate(-90 171.7 122.3)">1</text>
<text x="174.2" y="122.3" transform="rotate(-90 174.2 122.3)">2</text>
<text x="236" y="123.1">GND</text>
<text x="126.1" y="179.4">14</text>
<text x="126.1" y="176.8">13</text>
<text x="126.1" y="174.3">12</text>
<text x="131.2" y="178">PB1(OC1A/PCINT1)</text>
<text x="131.2" y="175.4">PB0(ICP1/CLKO/PCINT0)</text>
<text x="168" y="175.4">PD0(RXD/PCINT16)</text>
<text x="168.2" y="178">PD1(TXD/PCINT17)</text>
<text x="190.1" y="179.4">32</text>
<text x="190.1" y="176.8">31</text>
<text x="190.1" y="174.3">30</text>
<text x="92.9" y="181.9" transform="rotate(-90 92.9 181.9)">4*2</text>
<text x="126.1" y="184.5">16</text>
<text x="126.1" y="181.9">15</text>
<text x="131.2" y="185.6">PB4(MISO/PCINT4)</text>
<text x="131.2" y="183">PB3(MOSI/OC2A/PCINT3)</text>
<text x="131.2" y="180.5">PB2(SS/OC1B/PCINT2)</text>
<text x="161.4" y="183">PD3(INT1/OC2B/PCINT19)</text>
<text x="165" y="185.6">PD4(T0/XCK/PCINT20)</text>
<text x="167.8" y="180.5">PD2(INT0/PCINT18)</text>
<text x="190.1" y="184.5">2</text>
<text x="190.1" y="181.9">1</text>
<text x="92.9" y="190.9" transform="rotate(-90 92.9 190.9)">3*3</text>
<text x="126.1" y="187">17</text>
<text x="127.3" y="189.5">7</text>
<text x="131.2" y="188.1">PB5(SCK/PCINT5)</text>
<text x="131.2" y="190.7">PB6(XTAL1/TOSC1/PCINT6)</text>
<text x="161.3" y="190.7">PD6(AIN0/OC0A/PCINT22)</text>
<text x="163.6" y="188.1">PD5(T1/OC0B/PCINT21)</text>
<text x="190.1" y="189.5">10</text>
<text x="190.1" y="187">9</text>
<text x="126.1" y="197.2">23</text>
<text x="127.3" y="192.1">8</text>
<text x="131.2" y="193.2">PB7(XTAL2/TOSC2/PCINT7)</text>
<text x="167.7" y="193.2">PD7(AIN1/PCINT23)</text>
<text x="190.1" y="192.1">11</text>
<text x="190.1" y="197.2">19</text>
<text x="301.2" y="192.1" transform="rotate(-90 301.2 192.1)">1</text>
<text x="126.1" y="202.2">25</text>
<text x="126.1" y="199.7">24</text>
<text x="131.2" y="203.4">PC2(ADC2/PCINT10)</text>
<text x="131.2" y="200.8">PC1(ADC1/PCINT9)</text>
<text x="131.2" y="198.3">PC0(ADC0/PCINT8)</text>
<text x="181.8" y="200.8">ADC7</text>
<text x="181.8" y="198.3">ADC6</text>
<text x="190.1" y="199.7">22</text>
<text x="126.1" y="209.9">28</text>
<text x="126.1" y="207.3">27</text>
<text x="126.1" y="204.8">26</text>
<text x="131.2" y="208.4">PC4(ADC4/SDA/PCINT12)</text>
<text x="131.2" y="205.9">PC3(ADC3/PCINT11)</text>
<text x="181.7" y="205.9">AVCC</text>
<text x="181.8" y="208.4">AREF</text>
<text x="190.1" y="207.3">20</text>
<text x="190.1" y="204.8">18</text>
<text x="301.2" y="204.1" transform="rotate(-90 301.2 204.1)">2</text>
<text x="310.7" y="209.9">1</text>
<text x="126.1" y="212.4">29</text>
<text x="131.2" y="211">PC5(ADC5/SCL/PCINT13)</text>
<text x="131.2" y="213.5">PC6(RESET/PCINT14)</text>
<text x="310.7" y="212.4">2</text>
<text x="310.7" y="214.9">3</text>
<text x="310.7" y="217.5">4</text>
<text x="249.8" y="225.1">1</text>
<text x="249.8" y="227.6">2</text>
<text x="249.8" y="230.2">3</text>
<text x="249.8" y="232.7">4</text>
<text x="249.8" y="235.3">5</text>
<text x="249.8" y="237.8">6</text>
<text x="82.1" y="245.4">4</text>
<text x="82.1" y="242.9">6</text>
<text x="93.1" y="245.4">3</text>
<text x="93.1" y="242.9">5</text>
<text x="129.8" y="240.3">3</text>
<text x="129.8" y="242.9">4</text>
<text x="129.8" y="245.4">6</text>
<text x="136.8" y="245.4">1</text>
<text x="136.8" y="240.3">2</text>
<text x="136.8" y="242.9">5</text>
<text x="249.8" y="240.3">7</text>
<text x="249.8" y="242.9">8</text>
<text x="82.1" y="248">2</text>
<text x="93.1" y="248">1</text>
<text x="128.6" y="250.5">10</text>
<text x="129.8" y="248">8</text>
<text x="136.8" y="250.5">7</text>
<text x="136.8" y="248">9</text>
</g>
<g font-size="1.8" fill="#800000">
<text x="100.3" y="123.5" transform="rotate(-90 100.3 123.5)">+</text>
<text x="118.1" y="123.5" transform="rotate(-90 118.1 123.5)">+</text>
<text x="219.7" y="126" transform="rotate(-90 219.7 126)">+</text>
<text x="255.2" y="126" transform="rotate(-90 255.2 126)">+</text>
<text x="300.7" y="194">1</text>
<text x="300" y="202.3">ON</text>
</g>
<g font-size="1.8" fill="#808080">
<text x="95.5" y="183.9" transform="rotate(-90 95.5 183.9)">UCC</text>
<text x="93.9" y="187.4" transform="rotate(-90 93.9 187.4)">IC7PWR</text>
<text x="95.5" y="189.6" transform="rotate(-90 95.5 189.6)">GND</text>
</g>
<g font-size="1.6" fill="#800000">
<text x="122.5" y="240.1">GND</text>
<text x="122.5" y="242.6">GND</text>
<text x="122.5" y="245.1">GND</text>
<text x="141.5" y="245.1">MOSI</text>
<text x="141.5" y="242.6">RST</text>
<text x="141.5" y="240.1">VTG</text>
<text x="122.5" y="247.7">GND</text>
<text x="122.5" y="250.2">GND</text>
<text x="141.5" y="247.7">MISO</text>
<text x="141.5" y="250.2">SCK</text>
</g>
<g font-size="1.1" fill="#808080">
<text x="116.6" y="175.1">COIL1-OUT</text>
<text x="116.6" y="177.6">COIL2-OUT</text>
<text x="195.9" y="177.6">TX_ATMEGA</text>
<text x="195.9" y="175.1">RX_ATMEGA</text>
<text x="113.4" y="182.7">MOSI/COIL4-OUT</text>
<text x="116.6" y="180.1">COIL3-OUT</text>
<text x="119.8" y="185.2">MISO</text>
<text x="195.9" y="185.2">COIL1-IN</text>
<text x="195.9" y="180.1">INT_HC-06</text>
<text x="237.8" y="182.7">QS-SENSOR</text>
<text x="119.3" y="190.3">XTAL1</text>
<text x="120.4" y="187.8">SCK</text>
<text x="195.9" y="187.8">COIL2-IN</text>
<text x="195.9" y="190.3">COIL3-IN</text>
<text x="115.9" y="197.9">QS-SENSOR</text>
<text x="119.3" y="192.8">XTAL2</text>
<text x="195.9" y="192.8">COIL4-IN</text>
<text x="323" y="203">TX_HC-06</text>
<text x="361" y="203">RX_ATMEGA</text>
<text x="120.4" y="208.1">SDA</text>
<text x="118.9" y="213.2">RESET</text>
<text x="120.5" y="210.6">SCL</text>
<text x="300.2" y="215.7">TX_HC-06</text>
<text x="101.9" y="220.8">RESET</text>
<text x="300" y="218.2">RX_HC-06</text>
<text x="260.2" y="223.3">SCL</text>
<text x="242.3" y="233.5">SDA</text>
<text x="242.4" y="230.9">SCL</text>
<text x="260" y="233.5">SDA</text>
<text x="348.3" y="228.4">TX_ATMEGA</text>
<text x="180" y="239.6" transform="rotate(-90 180 239.6)">XTAL1</text>
<text x="205.4" y="239.6" transform="rotate(-90 205.4 239.6)">XTAL2</text>
<text x="147.7" y="243.6">RESET</text>
<text x="238.8" y="243.6">INT_HC-06</text>
<text x="242.4" y="241.1">AD0</text>
<text x="260.2" y="243.6">AD0</text>
<text x="147.7" y="246.2">MOSI/COIL4-OUT</text>
<text x="147.7" y="248.7">MISO</text>
<text x="147.7" y="251.3">SCK</text>
<text x="330.5" y="248.7">RX_HC-06</text>
</g>
<g font-size=".8" fill="#808080">
<text x="113.9" y="31.5" transform="rotate(-90 113.9 31.5)">COIL1-IN</text>
<text x="177.4" y="31.5" transform="rotate(-90 177.4 31.5)">COIL2-IN</text>
<text x="240.9" y="31.5" transform="rotate(-90 240.9 31.5)">COIL3-IN</text>
<text x="306.9" y="31.5" transform="rotate(-90 306.9 31.5)">COIL4-IN</text>
<text x="32" y="88.6">COIL1-OUT</text>
<text x="95.5" y="88.6">COIL2-OUT</text>
<text x="158.9" y="88.6">COIL3-OUT</text>
<text x="220" y="88.6">MOSI/COIL4-OUT</text>
<text x="74.3" y="243.5">RESET</text>
<text x="71.9" y="248.6">RX_ATMEGA</text>
<text x="72" y="246.1">TX_ATMEGA</text>
</g>
</svg>
